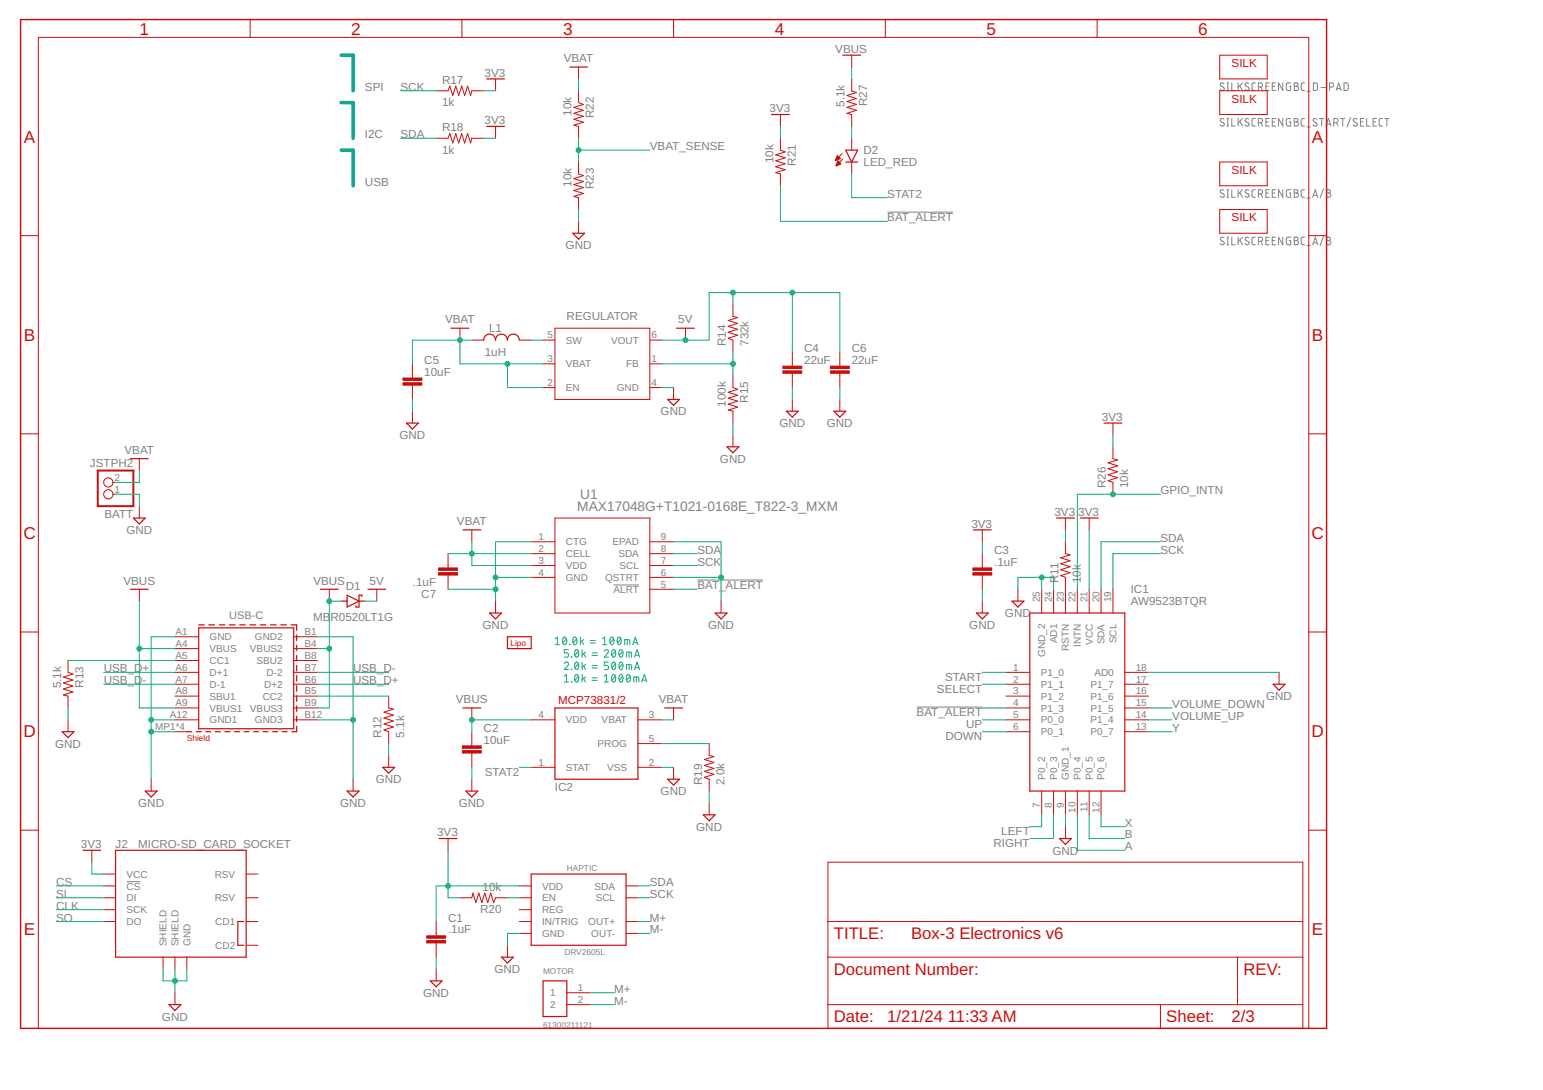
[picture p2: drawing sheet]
<svg xmlns="http://www.w3.org/2000/svg" width="297mm" height="210mm" viewBox="0 0 297 210" stroke-linecap="round" stroke-linejoin="round" font-family="sans-serif">
<g fill="none" stroke="#808080" stroke-width=".19">
<path d="M235.6 16.1a.37 .37 0 0 0-.6-.1 .37 .37 0 0 0 .1 .6l.4 .2a.34 .34 0 0 1 .1 .5 .34 .34 0 0 1-.4 .1l-.3-.2M236.2 17.4h.3M236.2 16h.3M236.4 16v1.4M237.1 16v1.4h.7M238.4 16v1.4M238.7 16.5l.5 .9M239.2 16l-.8 .8M240.4 16.1a.37 .37 0 0 0-.6-.1 .37 .37 0 0 0 .1 .6l.4 .2a.34 .34 0 0 1 .1 .5 .34 .34 0 0 1-.4 .1l-.3-.2M241.7 16h-.5l-.2 .3v.9l.2 .2h.5M242.3 16.8h.4a.4 .4 0 0 0 .4-.4 .4 .4 0 0 0-.4-.4h-.4v1.4M242.7 16.8l.4 .6"/>
<path d="M243.7 16.6h.5M244.3 16h-.6v1.4h.6M244.9 16.6h.5M245.6 16h-.7v1.4h.7M247 16v1.4l-.9-1.4v1.4M248.5 16h-.7l-.2 .2v.9l.2 .3h.7v-.8h-.3M249.2 16l.6 .1 .1 .3-.3 .2a.4 .4 0 0 1 .4 .4 .4 .4 0 0 1-.4 .4h-.4zM249.2 16.6h.4M251.1 16h-.4l-.2 .3v.9l.2 .2h.4M251.6 17.6h.7M252.8 16h.6l.2 .2v1l-.2 .2h-.6zM254.3 16.8h1"/>
<path d="M255.9 16.8h.4a.4 .4 0 0 0 .5-.4 .4 .4 0 0 0-.5-.4h-.4v1.4M257.2 17.4l.5-1.4 .5 1.4M257.3 17.1h.8M258.7 16h.6l.2 .2v1l-.2 .2h-.6zM235.6 22.9a.37 .37 0 0 0-.6 0 .37 .37 0 0 0 .1 .5l.4 .3a.34 .34 0 0 1 .1 .4 .34 .34 0 0 1-.4 .2l-.3-.2M235.6 36.6a.37 .37 0 0 0-.5-.1 .37 .37 0 0 0-.1 .6l.5 .3a.34 .34 0 0 1 .1 .4 .34 .34 0 0 1-.4 .2l-.3-.2M236.2 24.3h.3M236.2 22.8h.3M236.2 38h.3M236.2 36.5h.3M236.4 22.8v1.5M236.4 36.5v1.5"/>
<path d="M237.1 22.8v1.5h.7M237.1 36.5v1.5h.7M238.4 22.8v1.5M238.4 36.5v1.5M238.7 23.4l.5 .9M238.7 37.1l.5 .9M239.2 22.8l-.8 .9M239.2 36.5l-.8 .9M240.4 22.9a.37 .37 0 0 0-.6 0 .37 .37 0 0 0 .1 .5l.4 .3a.39 .39 0 0 1 0 .6 .39 .39 0 0 1-.6-.2M240.4 36.6a.37 .37 0 0 0-.5-.1 .37 .37 0 0 0-.1 .6l.5 .3a.39 .39 0 0 1 0 .6 .39 .39 0 0 1-.6-.2M241.7 22.8h-.5l-.2 .3v1l.2 .2h.5M241.7 36.5l-.5 .1-.2 .3v.9l.2 .2h.5"/>
<path d="M242.3 23.6h.4a.4 .4 0 0 0 .4-.4 .4 .4 0 0 0-.4-.4h-.4v1.5M242.3 37.3h.4a.4 .4 0 0 0 .4-.4 .4 .4 0 0 0-.4-.4h-.4v1.5M242.7 23.6l.4 .7M242.7 37.3l.4 .7M243.7 23.5h.5M243.7 37.2h.5M244.3 22.8h-.6v1.5h.6M244.3 36.5h-.6v1.5h.6M244.9 23.5h.5M244.9 37.2h.5M245.6 22.8h-.7v1.5h.7M245.6 36.5h-.7v1.5h.7"/>
<path d="M247 22.8v1.5l-.9-1.5v1.5M247 36.5v1.5l-.9-1.5v1.5M248.5 22.8h-.7l-.2 .2v1l.2 .3h.7v-.8h-.3M248.5 36.5l-.7 .1-.2 .1v1l.2 .3h.7v-.8h-.3M249.2 22.8l.6 .1 .1 .3-.3 .3a.4 .4 0 0 1 .4 .4 .4 .4 0 0 1-.4 .4h-.4zM249.2 36.5l.6 .1v.5l-.2 .1a.41 .41 0 0 1 .4 .4 .41 .41 0 0 1-.4 .4h-.4zM249.2 23.5h.4M249.2 37.2h.4M251.1 22.8h-.4l-.2 .3v1l.2 .2h.4M251.1 36.5l-.4 .1-.2 .3v.9l.2 .2h.4M251.6 24.4h.7M251.6 38.1h.7"/>
<path d="M252.7 38l.5-1.5 .5 1.5M252.8 37.6h.8M253.5 22.9a.37 .37 0 0 0-.6 0 .37 .37 0 0 0 0 .5l.5 .3a.39 .39 0 0 1-.1 .6 .39 .39 0 0 1-.5-.2M254 22.8h.8M254.4 22.8v1.5M254.8 36.4l-.7 1.7M255.2 24.3l.5-1.5 .5 1.5M255.4 23.9h.7M255.4 36.5l.7 .1v.5l-.3 .1a.41 .41 0 0 1 .4 .4 .41 .41 0 0 1-.4 .4h-.4zM255.4 37.2h.4M256.8 23.6h.4a.4 .4 0 0 0 .4-.4 .4 .4 0 0 0-.4-.4h-.4v1.5M257.3 23.6l.3 .7"/>
<path d="M258.1 22.8h.8M258.5 22.8v1.5M260 22.6l-.7 1.8M261.2 22.9l-.2-.1a.34 .34 0 0 0-.4 .2 .34 .34 0 0 0 .1 .4l.4 .3a.4 .4 0 0 1 0 .6 .4 .4 0 0 1-.6-.2M261.9 23.5h.5M262.5 22.8h-.6v1.5h.6M263.1 22.8v1.5h.7M264.3 23.5h.5M265 22.8h-.7v1.5h.7M266.1 22.8h-.4l-.2 .3v1l.2 .2h.4M266.6 22.8h.8M267 22.8v1.5"/>
<path d="M170.8 40.9h12.7M235.6 45.8a.37 .37 0 0 0-.5-.1 .37 .37 0 0 0-.1 .5l.5 .3a.34 .34 0 0 1 .1 .5 .34 .34 0 0 1-.4 .1l-.3-.2M236.2 47.1h.3M236.2 45.7h.3M236.4 45.7v1.4M237.1 45.7v1.4h.7M238.4 45.7v1.4M238.7 46.2l.5 .9M239.2 45.7l-.8 .9M240.4 45.8a.37 .37 0 0 0-.5-.1 .37 .37 0 0 0-.1 .5l.5 .3a.39 .39 0 0 1 0 .6 .39 .39 0 0 1-.6-.2M241.7 45.7h-.5l-.2 .3v.9l.2 .2h.5M242.3 46.5h.4a.4 .4 0 0 0 .4-.4 .4 .4 0 0 0-.4-.4h-.4v1.4"/>
<path d="M242.7 46.5l.4 .6M243.7 46.3h.5M244.3 45.7h-.6v1.4h.6M244.9 46.3h.5M245.6 45.7h-.7v1.4h.7M247 45.7v1.4l-.9-1.4v1.4M248.5 45.7h-.7l-.2 .3v.9l.4 .2h.5v-.8h-.3M249.2 45.7l.6 .1 .1 .3-.3 .2a.41 .41 0 0 1 .4 .4 .41 .41 0 0 1-.4 .4h-.4zM249.2 46.3h.4M251.1 45.7h-.4l-.2 .3v.9l.3 .2h.3M251.6 47.3h.7M252.7 47.1l.5-1.4 .5 1.4"/>
<path d="M252.8 46.8h.8M254.8 45.5l-.7 1.8M255.4 45.7l.7 .1v.3l-.3 .2a.41 .41 0 0 1 .4 .4 .41 .41 0 0 1-.4 .4h-.4zM255.4 46.3h.4M118.1 112.6h4.9M134.2 111.7h12.7M176.5 136.2h12.6M24.4 169.8h2.6"/>
</g>
<g fill="none" stroke="#c90d0c" stroke-width=".19">
<path d="M48.2 3.8v3.4M84 17.5h2.3l.3-.9 .6 1.8 .5-1.8 .6 1.8 .6-1.8 .6 1.8 .5-1.8 .6 1.8 .2-.9h2.3M88.9 3.8v3.4M95.4 15.2v2.3M111.4 12.9v2.3M111.4 17.5v2.3l.9 .3-1.8 .6 1.8 .6-1.8 .5 1.8 .6-1.8 .6 1.8 .5-1.8 .6 .9 .2v2.3M129.7 3.8v3.4M164 10.6v2.3M164 15.2v2.3l.9 .3-1.9 .6 1.9 .6-1.9 .5 1.9 .6-1.9 .6 1.9 .6-1.9 .5 1 .3v2.2M170.4 3.8v3.4M211.2 3.8v3.4M234.8 17.5h9.1v4.6h-9.1z"/>
<path d="M234.8 10.6h9.1v4.6h-9.1zM84 26.6h2.3l.3-.9 .6 1.8 .5-1.8 .6 1.8 .6-1.8 .6 1.8 .5-1.8 .6 1.8 .2-.9h2.3M95.4 24.3v2.3M111.4 31.2v2.3l.9 .3-1.8 .6 1.8 .6-1.8 .5 1.8 .6-1.8 .6 1.8 .6-1.8 .5 .9 .3v2.2M150.2 26.6v2.3l1 .4-1.9 .5 1.9 .6-1.9 .6 1.9 .5-1.9 .6 1.9 .6-1.9 .6 .9 .2v2.3M150.2 22.1v2.2M162.1 29.6l-1.2 1.3M162.2 30.6l-1.2 1.3M164 26.6v2.3M164 31.2v2.3M234.8 31.2h9.1v4.6h-9.1zM4 45.4h3.4"/>
<path d="M111.4 42.6v2.3M141.1 58.6v2.3l.9 .3-1.8 .5 1.8 .6-1.8 .5 1.8 .6-1.8 .6 1.8 .6-1.8 .5 .9 .4v2.3M234.8 40.3h9.1v4.6h-9.1zM251.9 45.4h3.5M79.4 70.1v2.7M79.4 74.2v2.7M79.4 79.2v2.3M88.5 63.2v2.3M90.8 65.5h2.3M100 65.5h2.3M104.5 74.6h2.3M104.5 65.5h2.3"/>
<path d="M104.5 70.1h2.3M106.8 63.2h18.3v13.7h-18.3zM125.1 74.6h2.3M125.1 65.5h2.3M125.1 70.1h2.3M129.7 74.6v2.3M132 63.2v2.3M141.1 72.3v2.3l.9 .4-1.8 .5 1.8 .6-1.8 .6 1.8 .6-1.8 .5 1.8 .6-1.8 .6 .9 .2v2.3M152.5 67.8v2.7M152.5 71.9v2.7M152.5 76.9v2.3M161.7 67.8v2.7"/>
<path d="M161.7 71.9v2.7M161.7 76.9v2.3M4 83.5h3.4M21.8 95.2h.4M21.8 92.9h.4M26.8 88.3v2.3M26.8 97.5v2.3M106.8 99.8h18.3v18.2h-18.3zM141.1 83.8v2.2M205.1 99.8v2.2M209.7 99.8v2.2M214.2 81.5v2.3"/>
<path d="M214.2 86v2.3l1 .3-1.9 .5 1.9 .6-1.9 .6 1.9 .5-1.9 .6 1.9 .6-1.9 .6 .9 .3v2.3M251.9 83.5h3.5M26.8 113.5v2.3M63.4 113.5v2.3M72.5 113.5v2.3M86.3 106.6v2.8M86.3 110.7v2.8M90.8 102v2.3M95.4 115.8v2.2M102.3 104.3h4.5M102.3 106.6h4.5M102.3 108.9h4.5"/>
<path d="M102.3 111.2h4.5M125.1 104.3h4.6M125.1 106.6h4.6M125.1 108.9h4.6M125.1 111.2h4.6M125.1 113.5h4.6M138.8 115.8v2.2M189.1 102v2.3M189.1 106.6v2.8M189.1 110.7v2.8M189.1 115.8v2.2M196 113.5v2.3"/>
<path d="M200.5 113.5v4.5M202.8 113.5v4.5M205.1 104.3v2.3l.9 .2-1.8 .6 1.8 .6-1.8 .6 1.8 .5-1.8 .6 1.8 .6-1.8 .5 .9 .4v6.8M207.4 113.5v4.5M209.7 113.5v4.5M212 113.5v4.5M214.2 113.5v4.5M4 121.7h3.4M13.1 127.2v2.3l.9 .3-1.8 .6 1.8 .6-1.8 .5 1.8 .6-1.8 .6 1.8 .5-1.8 .6 .9 .2v2.3M13.1 138.6v2.3M33.7 122.6h4.5M33.7 124.9h4.5"/>
<path d="M33.7 127.2h4.5M33.7 129.5h4.5M33.7 131.8h4.5M33.7 134h4.5M33.7 136.3h4.5M33.7 138.6h4.5M56.5 122.6h4.6M56.5 124.9h4.6M56.5 127.2h4.6M56.5 129.5h4.6M56.5 131.8h4.6M56.5 134h4.6"/>
<path d="M56.5 136.3h4.6M56.5 138.6h4.6M74.8 134v2.3l.9 .3-1.8 .5 1.8 .6-1.8 .6 1.8 .6-1.8 .5 1.8 .6-1.8 .6 .9 .3v2.3M90.8 136.3v2.3M102.3 138.6h4.5M122.8 138.6h4.6M129.7 136.3v2.3M193.7 129.5h4.5M193.7 131.8h4.5M193.7 134h4.5M193.7 136.3h4.5M193.7 138.6h4.5"/>
<path d="M216.5 129.5h4.6M216.5 131.8h4.6M216.5 134h4.6M216.5 136.3h4.6M216.5 138.6h4.6M246.2 129.5v2.3M251.9 121.7h3.5M4 159.9h3.4M29.1 150.1v2.2M33.7 140.9h2.3M68 150.1v2.2M74.8 145.5v2.3"/>
<path d="M90.8 140.9v2.7M90.8 145v2.8M90.8 150.1v2.2M102.3 147.8h4.5M122.8 147.8h4.6M122.8 143.2h4.6M129.7 147.8v2.3M136.5 143.2v2.3l.9 .2-1.8 .6 1.8 .5-1.8 .6 1.8 .6-1.8 .5 1.8 .6-1.8 .6 .9 .4v2.2M136.5 154.6v2.3M193.7 140.9h4.5M200.5 152.3v4.6M202.8 152.3v4.6"/>
<path d="M205.1 152.3v4.6M205.1 159.2v2.3M207.4 152.3v4.6M209.7 152.3v4.6M212 152.3v4.6M216.5 140.9h4.6M251.9 159.9h3.5M17.7 163.7v2.3M20 175.2h2.2M20 172.9h2.2M20 170.6h2.2M20 177.5h2.2"/>
<path d="M20 168.3h2.2M47.4 172.9h2.3M47.4 177.5h2.3M47.4 168.3h2.3M84 177.5v2.7M86.3 161.5v2.2M88.5 172.9h2.3l.2-.9 .6 1.8 .6-1.8 .6 1.8 .5-1.8 .6 1.8 .6-1.8 .5 1.8 .4-.9h2.3M100 175.2h2.3M100 172.9h2.3M100 170.6h2.3M100 177.5h2.3M100 179.7h2.3"/>
<path d="M120.5 172.9h2.3M120.5 170.6h2.3M120.5 177.5h2.3M120.5 179.7h2.3M159.4 177.5h91.4M159.4 166h91.4v32h-91.4zM7.4 198v-190.8h244.5v190.8M31.4 184.3v2.3M33.7 184.3v2.3M33.7 191.2v2.3M36 184.3v2.3M47.4 182h2.3"/>
<path d="M84 181.6v2.7M84 186.6v2.3M97.7 182v2.3M109.1 193.5h4.6M109.1 191.2h4.6M159.4 184.3h91.4M159.4 193.5h91.4M223.4 193.5v4.5M238.2 184.3v9.2"/>
<circle cx="20.8" cy="92.9" r=".89"/>
<circle cx="20.8" cy="95.2" r=".89"/>
</g>
<g fill="none" stroke="#c90d0c" stroke-width=".23">
<path d="M93.7 15.2h3.4M109.7 12.9h3.4M162.2 10.6h3.5M93.7 24.3h3.4M148.5 22.1h3.5M162.8 28.9h2.3l-1.1 2.3zM162.8 31.2h2.3M110.3 44.9h2.2l-1.1 1.2zM86.8 63.2h3.5M93.1 65.5a1.14 1.14 0 0 1 1.2-1.2 1.14 1.14 0 0 1 1.1 1.2 1.14 1.14 0 0 1 1.1-1.2 1.14 1.14 0 0 1 1.2 1.2 1.14 1.14 0 0 1 1.1-1.2 1.14 1.14 0 0 1 1.2 1.2M128.5 76.9h2.3l-1.1 1.2zM130.2 63.2h3.5"/>
<path d="M151.4 79.2h2.3l-1.2 1.1zM160.5 79.2h2.3l-1.1 1.1zM25.1 88.3h3.4M25.7 99.8h2.3l-1.2 1.1zM78.3 81.5h2.2l-1.1 1.1zM140 86h2.2l-1.1 1.2zM203.4 99.8h3.4M208 99.8h3.4M212.5 81.5h3.5M25.1 113.5h3.4M61.7 113.5h3.4M65.7 115.8h1.1"/>
<path d="M66.8 114.6l2.3 1.2-2.3 1.1zM69.1 115.8h1.2M69.7 114.9v-.3h-.6v2.3h-.6v-.2M70.8 113.5h3.5M89.1 102h3.4M94.3 118h2.2l-1.1 1.2zM137.7 118h2.3l-1.2 1.2zM187.4 102h3.4M188 118h2.2l-1.1 1.2zM194.8 115.8h2.3l-1.1 1.1zM198.2 118h18.3v34.3h-18.3zM38.2 120.9h18.3v19.4h-18.3z"/>
<path d="M38.2 120.3h1.1M40.2 120.3h1.1M42.2 120.3h1.1M44.2 120.3h1.1M46.1 120.3h1.1M48.1 120.3h1.1M50.1 120.3h1.1M52.1 120.3h1M54.1 120.3h1M56 120.3h1.1v1.1M57.1 139.8v1.1h-.9M57.1 122.3v1"/>
<path d="M57.1 124.2v1.1M57.1 126.2v1M57.1 128.1v1.1M57.1 130.1v1M57.1 132v1.1M57.1 134v1M57.1 136v1M57.1 137.9v1.1M89.1 136.3h3.4M97.7 122.6h4.6v2.3h-4.6zM106.8 136.3h16v13.8h-16zM128 136.3h3.4"/>
<path d="M245.1 131.8h2.3l-1.2 1.1zM12 140.9h2.2l-1.1 1.1zM28 152.3h2.2l-1.1 1.2zM36 140.9h.9M37.8 140.9h.9M39.6 140.9h1M41.5 140.9h.9M43.3 140.9h1M45.1 140.9h1M47 140.9h.9M48.8 140.9h1M50.7 140.9h.9"/>
<path d="M52.5 140.9h.9M54.3 140.9h1M66.8 152.3h2.3l-1.1 1.2zM73.7 147.8h2.3l-1.2 1.1zM89.7 152.3h2.3l-1.2 1.2zM128.5 150.1h2.3l-1.1 1.1zM135.4 156.9h2.3l-1.2 1.2zM16 163.7h3.4M22.2 163.7h25.2v20.6h-25.2zM46.9 177.5h-1.1v4.5h1.1M84.5 161.5h3.5M102.3 168.3h18.2v13.7h-18.2z"/>
<path d="M204 161.5h2.2l-1.1 1.1zM32.5 193.5h2.3l-1.1 1.1zM82.8 188.9h2.3l-1.1 1.1zM96.5 184.3h2.3l-1.1 1.2zM104.5 188.9h4.6v6.8h-4.6z"/>
</g>
<path d="M18.8 90.6h6.9v6.9h-6.9z" fill="none" stroke="#c90d0c" stroke-width=".38"/>
<path d="M4 3.8h251.4v194.2h-251.4z" fill="none" stroke="#c90d0c" stroke-width=".28"/>
<g fill="#c90d0c" stroke="#c90d0c" stroke-width=".19">
<path d="M82.1 181.1h3.7v.5h-3.7z"/>
<path d="M82.1 180.2h3.7v.5h-3.7z"/>
<path d="M89 144.5h3.6v.5h-3.6z"/>
<path d="M89 143.6h3.6v.5h-3.6z"/>
<path d="M187.3 110.3h3.6v.4h-3.6z"/>
<path d="M187.3 109.4h3.6v.4h-3.6z"/>
<path d="M150.7 71.4h3.6v.5h-3.6z"/>
<path d="M150.7 70.5h3.6v.5h-3.6z"/>
<path d="M77.6 73.7h3.6v.5h-3.6z"/>
<path d="M77.6 72.8h3.6v.5h-3.6z"/>
<path d="M159.9 71.4h3.6v.5h-3.6z"/>
<path d="M159.9 70.5h3.6v.5h-3.6z"/>
<path d="M84.4 109.4h3.7v.4h-3.7z"/>
<path d="M84.4 110.3h3.7v.4h-3.7z"/>
</g>
<g fill="#c90d0c" stroke="#c90d0c" stroke-width=".19">
<path d="M161.2 29.9l.6 .6-.9 .4z" fill-rule="evenodd"/>
<path d="M161.3 31l.6 .6-.9 .4z" fill-rule="evenodd"/>
</g>
<path d="M65.7 10.6h2.3v6.9M65.7 19.8h2.3v6.8M65.7 28.9h2.3v6.9" fill="none" stroke="#0696d7" stroke-width=".7"/>
<g fill="none" stroke="#0dab76" stroke-width=".19">
<path d="M77.1 17.5h6.9M93.1 17.5h2.3M111.4 15.2v2.3M164 12.9v2.3M77.1 26.6h6.9M93.1 26.6h2.3M111.4 26.6v4.6M111.4 28.9h13.7M150.2 24.3v2.3M150.2 35.8v6.8h20.6M164 24.3v2.3M164 33.5v4.6h6.8"/>
<path d="M111.4 40.3v2.3M141.1 56.3v2.3M152.5 56.3v11.5M79.4 76.9v2.3M88.5 65.5v4.6h16M90.8 65.5h-11.4v4.6M97.7 70.1v4.5h6.8M102.3 65.5h2.2M127.4 74.6h2.3M127.4 65.5h9.1v-9.2h25.2v11.5M127.4 70.1h13.7M141.1 67.8v4.5"/>
<path d="M152.5 74.6v2.3M161.7 74.6v2.3M22.2 95.2h4.6v2.3M26.8 90.6v2.3h-4.6M141.1 81.5v2.3M214.2 83.8v2.2M223.4 95.2h-16v18.3M26.8 115.8v20.5h6.9M65.7 115.8h-2.3v20.5h-2.3M70.3 115.8h2.2M86.3 113.5h9.1M86.3 106.6h16"/>
<path d="M90.8 104.3v4.6h11.5M95.4 111.2h6.9M102.3 104.3h-6.9v11.5M129.7 111.2h9.1M129.7 104.3h9.1v11.5M129.7 113.5h4.5M129.7 106.6h4.5M129.7 108.9h4.5M189.1 104.3v2.3M189.1 113.5v2.3M196 113.5v-2.3h6.8v2.3M200.5 111.2v2.3"/>
<path d="M205.1 102v2.3M209.7 102v11.5M223.4 104.3h-11.4v9.2M223.4 106.6h-9.2v6.9M13.1 136.3v2.3M13.1 127.2h20.6M20 129.5h13.7M20 131.8h13.7M26.8 124.9h6.9M29.1 138.6h4.6M33.7 122.6h-4.6v27.5M61.1 138.6h6.9"/>
<path d="M61.1 122.6h6.9v27.5M61.1 129.5h13.7M61.1 131.8h13.7M61.1 124.9h2.3M61.1 134h13.7M102.3 138.6h-11.5v2.3M106.9 123l.4-.3v1.4M106.9 124.1h.8M108.5 122.8l.2-.1a.84 .84 0 0 1 0 1.4 .92 .92 0 0 1-.2-1.3zM108.6 127.8a.41 .41 0 0 1 .6-.3 .41 .41 0 0 1 .1 .6l-.7 .8h.9M108.6 130.2l.5-.3v1.4M108.6 131.3h.9"/>
<path d="M109 123l-.6 .8M109.5 125.1h-.9v.6h.5a.42 .42 0 0 1 .4 .4 .42 .42 0 0 1-.4 .5h-.5M109.6 124.1h.1zM110 126.5l.1 .1zM110 128.9h.1zM110 131.3h.1zM110.4 122.8l.3-.1a.84 .84 0 0 1 0 1.4 .92 .92 0 0 1-.3-1.3zM110.8 125.2l.2-.1a.86 .86 0 0 1 0 1.5 .93 .93 0 0 1-.2-1.4zM110.8 127.6l.1-.1a.71 .71 0 0 1 .6 .5 .71 .71 0 0 1-.2 .7l-.2 .2a.71 .71 0 0 1-.6-.5 .71 .71 0 0 1 .2-.7zM110.8 130l.2-.1a.86 .86 0 0 1 0 1.4 .9 .9 0 0 1-.2-1.3zM111 123l-.7 .8M111.3 125.4l-.6 .8"/>
<path d="M111.3 127.8l-.6 .8M111.3 130.2l-.6 .8M111.7 122.7v1.4M112 123.5l.4 .6M112.1 125.1v1.5M112.1 127.5v1.4M112.1 129.9v1.4M112.4 125.9l.3 .7M112.4 128.2l.3 .7M112.4 130.7l.3 .6M112.4 123.2l-.7 .5M112.7 125.6l-.6 .5"/>
<path d="M112.7 128l-.6 .5M112.7 130.4l-.6 .5M113.6 123.8h1M113.6 123.3h1M114 125.7h1M114 126.2h1M114 128.6h1M114 128.1h1M114 131h1M114 130.5h1M116 124.1h.8M116 123l.4-.3v1.4"/>
<path d="M116.3 125.4a.39 .39 0 0 1 .6-.3 .39 .39 0 0 1 .1 .6l-.7 .9h.8M116.3 131.3h.8M116.3 130.2l.4-.3v1.4M117.1 127.5h-.8v.6h.5a.41 .41 0 0 1 .3 .4 .41 .41 0 0 1-.3 .4h-.5M117.6 122.8l.2-.1a.86 .86 0 0 1 0 1.4 .88 .88 0 0 1-.2-1.3zM117.9 125.2l.2-.1a.86 .86 0 0 1 0 1.5 .91 .91 0 0 1-.2-1.4zM117.9 127.6l.2-.1a.86 .86 0 0 1 0 1.4 .89 .89 0 0 1-.2-1.3zM117.9 130l.2-.1a.86 .86 0 0 1 0 1.4 .88 .88 0 0 1-.2-1.3zM118.1 123l-.6 .8M118.5 125.4l-.7 .8M118.5 127.8l-.7 .8M118.5 130.2l-.7 .8"/>
<path d="M119 122.8l.2-.1a.86 .86 0 0 1 0 1.4 .9 .9 0 0 1-.2-1.3zM119.3 125.2l.2-.1a.86 .86 0 0 1 0 1.5 .93 .93 0 0 1-.2-1.4zM119.3 127.6l.1-.1a.71 .71 0 0 1 .6 .5 .71 .71 0 0 1-.2 .7l-.1 .2a.71 .71 0 0 1-.6-.5 .71 .71 0 0 1 .2-.7zM119.3 130l.2-.1a.86 .86 0 0 1 0 1.4 .9 .9 0 0 1-.2-1.3zM119.5 123l-.6 .8M119.9 125.4l-.7 .8M119.9 127.8l-.7 .8M119.9 130.2l-.7 .8M120.3 124.1v-.9h.7l.2 .1v.8M120.6 126.6v-1h.8l.2 .2v.8M120.6 128.9v-.9h.9l.1 .9M120.7 130l.2-.1a.86 .86 0 0 1 0 1.4 .88 .88 0 0 1-.2-1.3z"/>
<path d="M120.8 123.2v.9M121.1 125.6v1M121.1 128v.9M121.3 130.2l-.7 .8M121.8 124.1l.5-1.4 .5 1.4M121.9 123.8h.8M122 131.3v-.9l.9 .1 .1 .8M122.2 126.6l.4-1.5 .5 1.5M122.2 128.9l.4-1.4 .5 1.4M122.3 126.2h.7M122.3 128.6h.7M122.5 130.4v.9"/>
<path d="M123.5 131.3l.5-1.4 .5 1.4M123.7 131h.7M127.4 138.6h2.3M189.1 138.6h4.6M189.1 129.5h4.6M189.1 131.8h4.6M189.1 136.3h4.6M221.1 138.6h4.6M221.1 129.5h25.1M221.1 136.3h4.6M29.1 140.9h4.6M74.8 143.2v2.3"/>
<path d="M90.8 147.8v2.3M100 147.8h2.3M127.4 147.8h2.3M127.4 143.2h9.1M136.5 152.3v2.3M189.1 140.9h4.6M200.5 156.9v2.3h-2.3M202.8 156.9v4.6h-4.6M205.1 156.9v2.3M207.4 156.9v6.8h9.1M209.7 156.9v4.6h6.8M212 156.9v2.3h4.5"/>
<path d="M221.1 140.9h4.6M10.8 170.6h9.2M10.8 172.9h9.2M10.8 177.5h9.2M10.8 175.2h9.2M17.7 166v2.3h2.3M86.3 163.7v9.2h2.2M97.7 172.9h2.3M100 179.7h-2.3v2.3M100 170.6h-16v6.9M122.8 179.7h2.3M122.8 170.6h2.3"/>
<path d="M122.8 172.9h2.3M122.8 177.5h2.3M31.4 186.6v2.3h4.6v-2.3M33.7 186.6v4.6M84 184.3v2.3M113.7 191.2h4.5M113.7 193.5h4.5"/>
</g>
<g fill="#0dab76" stroke="#0dab76" stroke-width=".19">
<circle cx="29.1" cy="140.9" r=".47"/>
<circle cx="29.1" cy="138.6" r=".47"/>
<circle cx="68" cy="138.6" r=".47"/>
<circle cx="33.7" cy="188.9" r=".47"/>
<circle cx="200.5" cy="111.2" r=".47"/>
<circle cx="138.8" cy="111.2" r=".47"/>
<circle cx="95.4" cy="111.2" r=".47"/>
<circle cx="95.4" cy="113.5" r=".47"/>
<circle cx="86.3" cy="170.6" r=".47"/>
<circle cx="63.4" cy="115.8" r=".47"/>
<circle cx="63.4" cy="124.9" r=".47"/>
<circle cx="90.8" cy="138.6" r=".47"/>
<circle cx="26.8" cy="124.9" r=".47"/>
<circle cx="88.5" cy="65.5" r=".47"/>
<circle cx="97.7" cy="70.1" r=".47"/>
<circle cx="90.8" cy="106.6" r=".47"/>
<circle cx="132" cy="65.5" r=".47"/>
<circle cx="141.1" cy="56.3" r=".47"/>
<circle cx="152.5" cy="56.3" r=".47"/>
<circle cx="141.1" cy="70.1" r=".47"/>
<circle cx="111.4" cy="28.9" r=".47"/>
<circle cx="214.2" cy="95.2" r=".47"/>
</g>
<g font-size="3.3" fill="#c90d0c">
<text x="26.9" y="6.7">1</text>
<text x="67.6" y="6.7">2</text>
<text x="108.4" y="6.7">3</text>
<text x="149.1" y="6.7">4</text>
<text x="189.9" y="6.7">5</text>
<text x="230.7" y="6.7">6</text>
<text x="4.6" y="27.5">A</text>
<text x="252.6" y="27.5">A</text>
<text x="4.6" y="65.6">B</text>
<text x="252.6" y="65.6">B</text>
<text x="4.5" y="103.8">C</text>
<text x="252.5" y="103.8">C</text>
<text x="4.5" y="142">D</text>
<text x="252.5" y="142">D</text>
<text x="4.6" y="180.1">E</text>
<text x="252.6" y="180.1">E</text>
</g>
<g font-size="3.2" fill="#c90d0c">
<text x="160.5" y="180.9">TITLE:</text>
<text x="175.4" y="180.9">Box-3 Electronics v6</text>
<text x="160.5" y="187.8">Document Number:</text>
<text x="239.4" y="187.8">REV:</text>
<text x="160.5" y="196.9">Date:</text>
<text x="170.8" y="196.9">1/21/24</text>
<text x="182.4" y="196.9">11:33 AM</text>
<text x="224.5" y="196.9">Sheet:</text>
<text x="237.1" y="196.9">2/3</text>
</g>
<g font-size="2.6" fill="#808080">
<text x="111.1" y="98.4">MAX17048G+T1021-0168E_T822-3_MXM</text>
<text x="111.7" y="96.1">U1</text>
</g>
<g font-size="2.2" fill="#808080">
<text x="160.8" y="10.2">VBUS</text>
<text x="70.2" y="17.5">SPI</text>
<text x="77.1" y="17.5">SCK</text>
<text x="85.1" y="16.1">R17</text>
<text x="93.3" y="14.7">3V3</text>
<text x="108.5" y="12">VBAT</text>
<text x="85.1" y="20.5">1k</text>
<text x="93.3" y="23.9">3V3</text>
<text x="110" y="22.3" transform="rotate(-90 110 22.3)">10k</text>
<text x="114.3" y="22.7" transform="rotate(-90 114.3 22.7)">R22</text>
<text x="148.1" y="21.6">3V3</text>
<text x="162.6" y="20.6" transform="rotate(-90 162.6 20.6)">5.1k</text>
<text x="166.9" y="20.5" transform="rotate(-90 166.9 20.5)">R27</text>
<text x="70.2" y="26.6">I2C</text>
<text x="77.1" y="26.6">SDA</text>
<text x="85.1" y="29.6">1k</text>
<text x="85.1" y="25.3">R18</text>
<text x="125.1" y="28.9">VBAT_SENSE</text>
<text x="166.2" y="29.6">D2</text>
<text x="70.2" y="35.8">USB</text>
<text x="110" y="36" transform="rotate(-90 110 36)">10k</text>
<text x="148.9" y="31.4" transform="rotate(-90 148.9 31.4)">10k</text>
<text x="153.2" y="31.9" transform="rotate(-90 153.2 31.9)">R21</text>
<text x="166.2" y="31.9">LED_RED</text>
<text x="114.3" y="36.5" transform="rotate(-90 114.3 36.5)">R23</text>
<text x="170.8" y="38.1">STAT2</text>
<text x="170.8" y="42.6">BAT_ALERT</text>
<text x="108.9" y="48">GND</text>
<text x="85.7" y="62.3">VBAT</text>
<text x="94.1" y="64">L1</text>
<text x="109.1" y="61.7">REGULATOR</text>
<text x="130.6" y="62.3">5V</text>
<text x="81.7" y="70.1">C5</text>
<text x="93.3" y="68.6">1uH</text>
<text x="139.8" y="66.6" transform="rotate(-90 139.8 66.6)">R14</text>
<text x="144.1" y="66.6" transform="rotate(-90 144.1 66.6)">732k</text>
<text x="154.8" y="70.1">22uF</text>
<text x="154.8" y="67.8">C4</text>
<text x="164" y="70.1">22uF</text>
<text x="164" y="67.8">C6</text>
<text x="81.7" y="72.3">10uF</text>
<text x="144.1" y="77.6" transform="rotate(-90 144.1 77.6)">R15</text>
<text x="127.2" y="80">GND</text>
<text x="139.7" y="78.3" transform="rotate(-90 139.7 78.3)">100k</text>
<text x="150" y="82.3">GND</text>
<text x="159.2" y="82.3">GND</text>
<text x="212.1" y="81">3V3</text>
<text x="17.3" y="89.9">JSTPH2</text>
<text x="24" y="87.4">VBAT</text>
<text x="76.9" y="84.6">GND</text>
<text x="138.6" y="89.1">GND</text>
<text x="212.9" y="94.1" transform="rotate(-90 212.9 94.1)">R26</text>
<text x="217.2" y="94.1" transform="rotate(-90 217.2 94.1)">10k</text>
<text x="223.4" y="95.2">GPIO_INTN</text>
<text x="20.1" y="99.7">BATT</text>
<text x="88" y="101.1">VBAT</text>
<text x="187" y="101.6">3V3</text>
<text x="203" y="99.3">3V3</text>
<text x="207.6" y="99.3">3V3</text>
<text x="24.3" y="102.9">GND</text>
<text x="134.2" y="106.6">SDA</text>
<text x="191.4" y="106.6">C3</text>
<text x="223.4" y="106.6">SCK</text>
<text x="223.4" y="104.3">SDA</text>
<text x="23.8" y="112.6">VBUS</text>
<text x="60.3" y="112.6">VBUS</text>
<text x="66.5" y="113.7">D1</text>
<text x="71.2" y="112.6">5V</text>
<text x="79.5" y="112.8">.1uF</text>
<text x="134.2" y="108.9">SCK</text>
<text x="134.2" y="113.5">BAT_ALERT</text>
<text x="191.4" y="108.9">.1uF</text>
<text x="203.7" y="112.3" transform="rotate(-90 203.7 112.3)">R11</text>
<text x="208.1" y="112.3" transform="rotate(-90 208.1 112.3)">10k</text>
<text x="60.3" y="119.7">MB</text>
<text x="63.6" y="119.7">R0520LT1G</text>
<text x="81.1" y="115.1">C7</text>
<text x="193.5" y="118.9">GND</text>
<text x="217.7" y="116.6">AW9523BTQR</text>
<text x="217.7" y="114.3">IC1</text>
<text x="92.9" y="121.1">GND</text>
<text x="136.3" y="121.1">GND</text>
<text x="186.6" y="121.1">GND</text>
<text x="20" y="129.5">USB_D</text>
<text x="20" y="131.8">USB_D</text>
<text x="27.4" y="129.5">+</text>
<text x="27.4" y="131.8">-</text>
<text x="68" y="131.8">USB_D+</text>
<text x="68" y="129.5">USB_D-</text>
<text x="181.9" y="131.1">START</text>
<text x="11.7" y="132.6" transform="rotate(-90 11.7 132.6)">5.1k</text>
<text x="16.1" y="132.4" transform="rotate(-90 16.1 132.4)">R13</text>
<text x="87.8" y="135.4">VBUS</text>
<text x="126.8" y="135.4">VBAT</text>
<text x="176.5" y="137.9">BAT_ALERT</text>
<text x="180.4" y="133.4">SELECT</text>
<text x="225.7" y="136.3">VOLUME_DOWN</text>
<text x="243.7" y="134.8">GND</text>
<text x="10.6" y="144">GND</text>
<text x="73.5" y="142" transform="rotate(-90 73.5 142)">R12</text>
<text x="77.8" y="142" transform="rotate(-90 77.8 142)">5.1k</text>
<text x="93.1" y="143.2">10uF</text>
<text x="93.1" y="140.9">C2</text>
<text x="182" y="142.5">DOWN</text>
<text x="186" y="140.2">UP</text>
<text x="225.7" y="140.9">Y</text>
<text x="225.7" y="138.6">VOLUME_UP</text>
<text x="93.3" y="149.4">STAT2</text>
<text x="26.6" y="155.4">GND</text>
<text x="65.5" y="155.4">GND</text>
<text x="72.3" y="150.8">GND</text>
<text x="88.3" y="155.4">GND</text>
<text x="106.8" y="152.3">IC2</text>
<text x="127.2" y="153.1">GND</text>
<text x="135.2" y="151.2" transform="rotate(-90 135.2 151.2)">R19</text>
<text x="139.5" y="151.2" transform="rotate(-90 139.5 151.2)">2.0k</text>
<text x="84.1" y="161">3V3</text>
<text x="134" y="160">GND</text>
<text x="192.8" y="160.8">LEFT</text>
<text x="216.5" y="159.2">X</text>
<text x="216.5" y="161.5">B</text>
<text x="15.6" y="163.3">3V3</text>
<text x="22.3" y="163.3">J2</text>
<text x="26.6" y="163.3">MICRO-SD_CARD_SOCKET</text>
<text x="191.3" y="163.1">RIGHT</text>
<text x="202.6" y="164.6">GND</text>
<text x="216.5" y="163.8">A</text>
<text x="10.8" y="170.6">CS</text>
<text x="10.8" y="172.9">SI</text>
<text x="92.9" y="171.5">10k</text>
<text x="125.1" y="172.9">SCK</text>
<text x="125.1" y="170.6">SDA</text>
<text x="10.8" y="177.5">SO</text>
<text x="10.8" y="175.2">CLK</text>
<text x="86.2" y="179.8">.1uF</text>
<text x="86.2" y="177.5">C1</text>
<text x="92.4" y="175.9">R20</text>
<text x="125.1" y="177.5">M+</text>
<text x="125.1" y="179.8">M-</text>
<text x="81.5" y="192">GND</text>
<text x="95.2" y="187.4">GND</text>
<text x="118.2" y="191.2">M+</text>
<text x="31.2" y="196.6">GND</text>
<text x="118.2" y="193.5">M-</text>
</g>
<g font-size="2.2" fill="#c90d0c">
<text x="237.1" y="12.9">SILK</text>
<text x="237.1" y="19.8">SILK</text>
<text x="237.1" y="33.5">SILK</text>
<text x="237.1" y="42.6">SILK</text>
<text x="107.4" y="135.7">MCP73831/2</text>
</g>
<text font-size="2.1" fill="#808080" x="44.1" y="119.2">USB-C</text>
<g font-size="1.9" fill="#808080">
<text x="105.4" y="65.2">5</text>
<text x="125.4" y="65.2">6</text>
<text x="105.4" y="69.7">3</text>
<text x="108.9" y="66.2">SW</text>
<text x="108.9" y="70.7">VBAT</text>
<text x="117.6" y="66.2">VOUT</text>
<text x="120.5" y="70.7">FB</text>
<text x="125.4" y="69.7">1</text>
<text x="105.4" y="74.3">2</text>
<text x="108.9" y="75.3">EN</text>
<text x="118.7" y="75.3">GND</text>
<text x="125.4" y="74.3">4</text>
<text x="22.1" y="94.9">1</text>
<text x="22.1" y="92.6">2</text>
<text x="103.6" y="104">1</text>
<text x="103.6" y="106.3">2</text>
<text x="108.9" y="105">CTG</text>
<text x="108.9" y="107.3">CELL</text>
<text x="117.9" y="105">EPAD</text>
<text x="119" y="107.3">SDA</text>
<text x="127.2" y="106.3">8</text>
<text x="127.2" y="104">9</text>
<text x="103.6" y="108.6">3</text>
<text x="103.6" y="110.9">4</text>
<text x="108.9" y="109.6">VDD</text>
<text x="108.9" y="111.9">GND</text>
<text x="116.5" y="111.9">QSTRT</text>
<text x="119.3" y="109.6">SCL</text>
<text x="127.2" y="113.2">5</text>
<text x="127.2" y="110.9">6</text>
<text x="127.2" y="108.6">7</text>
<text x="118.1" y="114.2">ALRT</text>
<text x="200.2" y="115.9" transform="rotate(-90 200.2 115.9)">25</text>
<text x="202.5" y="115.9" transform="rotate(-90 202.5 115.9)">24</text>
<text x="204.8" y="115.9" transform="rotate(-90 204.8 115.9)">23</text>
<text x="207.1" y="115.9" transform="rotate(-90 207.1 115.9)">22</text>
<text x="209.3" y="115.9" transform="rotate(-90 209.3 115.9)">21</text>
<text x="211.6" y="115.9" transform="rotate(-90 211.6 115.9)">20</text>
<text x="213.9" y="115.9" transform="rotate(-90 213.9 115.9)">19</text>
<text x="33.8" y="122.3">A1</text>
<text x="33.8" y="124.6">A4</text>
<text x="40.4" y="123.3">GND</text>
<text x="40.4" y="125.6">VBUS</text>
<text x="48.1" y="125.6">VBUS2</text>
<text x="49.1" y="123.3">GND2</text>
<text x="58.6" y="122.3">B1</text>
<text x="58.6" y="124.6">B4</text>
<text x="203.5" y="123.9" transform="rotate(-90 203.5 123.9)">AD1</text>
<text x="205.8" y="125.4" transform="rotate(-90 205.8 125.4)">RSTN</text>
<text x="208.1" y="124.6" transform="rotate(-90 208.1 124.6)">INTN</text>
<text x="210.4" y="124.2" transform="rotate(-90 210.4 124.2)">VCC</text>
<text x="212.6" y="124.1" transform="rotate(-90 212.6 124.1)">SDA</text>
<text x="214.9" y="123.9" transform="rotate(-90 214.9 123.9)">SCL</text>
<text x="33.8" y="126.9">A5</text>
<text x="33.8" y="129.2">A6</text>
<text x="33.8" y="131.4">A7</text>
<text x="40.4" y="127.9">CC1</text>
<text x="40.4" y="130.2">D+1</text>
<text x="49.4" y="127.9">SBU2</text>
<text x="51.3" y="130.2">D-2</text>
<text x="58.6" y="126.9">B8</text>
<text x="58.6" y="129.2">B7</text>
<text x="58.6" y="131.4">B6</text>
<text x="195.1" y="129.2">1</text>
<text x="195.1" y="131.4">2</text>
<text x="200.3" y="130.2">P1_0</text>
<text x="201.2" y="126.6" transform="rotate(-90 201.2 126.6)">GND_2</text>
<text x="210.7" y="130.2">AD0</text>
<text x="218.6" y="129.2">18</text>
<text x="218.6" y="131.4">17</text>
<text x="33.8" y="133.7">A8</text>
<text x="33.8" y="136">A9</text>
<text x="40.4" y="132.4">D-1</text>
<text x="40.4" y="134.7">SBU1</text>
<text x="40.4" y="137">VBUS1</text>
<text x="48.1" y="137">VBUS3</text>
<text x="50.6" y="134.7">CC2</text>
<text x="50.9" y="132.4">D+2</text>
<text x="58.6" y="133.7">B5</text>
<text x="58.6" y="136">B9</text>
<text x="195.1" y="133.7">3</text>
<text x="195.1" y="136">4</text>
<text x="200.3" y="132.4">P1_1</text>
<text x="200.3" y="134.7">P1_2</text>
<text x="200.3" y="137">P1_3</text>
<text x="209.9" y="132.4">P1_7</text>
<text x="209.9" y="134.7">P1_6</text>
<text x="209.9" y="137">P1_5</text>
<text x="218.6" y="133.7">16</text>
<text x="218.6" y="136">15</text>
<text x="29.9" y="140.6">MP1*4</text>
<text x="32.7" y="138.3">A12</text>
<text x="40.4" y="139.3">GND1</text>
<text x="49.1" y="139.3">GND3</text>
<text x="58.6" y="138.3">B12</text>
<text x="103.6" y="138.3">4</text>
<text x="108.9" y="139.3">VDD</text>
<text x="115" y="143.9">PROG</text>
<text x="115.8" y="139.3">VBAT</text>
<text x="124.9" y="138.3">3</text>
<text x="124.9" y="142.9">5</text>
<text x="195.1" y="138.3">5</text>
<text x="195.1" y="140.6">6</text>
<text x="200.3" y="139.3">P0_0</text>
<text x="200.3" y="141.6">P0_1</text>
<text x="209.9" y="139.3">P1_4</text>
<text x="209.9" y="141.6">P0_7</text>
<text x="218.6" y="138.3">14</text>
<text x="218.6" y="140.6">13</text>
<text x="103.6" y="147.4">1</text>
<text x="108.9" y="148.4">STAT</text>
<text x="116.9" y="148.4">VSS</text>
<text x="124.9" y="147.4">2</text>
<text x="200.2" y="155.5" transform="rotate(-90 200.2 155.5)">7</text>
<text x="201.2" y="150.2" transform="rotate(-90 201.2 150.2)">P0_2</text>
<text x="202.5" y="155.5" transform="rotate(-90 202.5 155.5)">8</text>
<text x="203.5" y="150.2" transform="rotate(-90 203.5 150.2)">P0_3</text>
<text x="204.8" y="155.5" transform="rotate(-90 204.8 155.5)">9</text>
<text x="205.8" y="150.2" transform="rotate(-90 205.8 150.2)">GND_1</text>
<text x="208.1" y="150.2" transform="rotate(-90 208.1 150.2)">P0_4</text>
<text x="210.4" y="150.2" transform="rotate(-90 210.4 150.2)">P0_5</text>
<text x="212.6" y="150.2" transform="rotate(-90 212.6 150.2)">P0_6</text>
<text x="207.1" y="156.6" transform="rotate(-90 207.1 156.6)">10</text>
<text x="209.3" y="156.4" transform="rotate(-90 209.3 156.4)">11</text>
<text x="211.6" y="156.6" transform="rotate(-90 211.6 156.6)">12</text>
<text x="24.4" y="171.3">CS</text>
<text x="24.4" y="173.6">DI</text>
<text x="24.4" y="169">VCC</text>
<text x="41.3" y="173.6">RSV</text>
<text x="41.3" y="169">RSV</text>
<text x="104.3" y="173.6">EN</text>
<text x="104.3" y="171.3">VDD</text>
<text x="114.5" y="171.3">SDA</text>
<text x="114.7" y="173.6">SCL</text>
<text x="24.4" y="175.9">SCK</text>
<text x="24.4" y="178.2">DO</text>
<text x="41.4" y="178.2">CD1</text>
<text x="104.3" y="175.9">REG</text>
<text x="104.3" y="178.2">IN/TRIG</text>
<text x="113.2" y="178.2">OUT+</text>
<text x="32.1" y="182.2" transform="rotate(-90 32.1 182.2)">SHIELD</text>
<text x="34.4" y="182.2" transform="rotate(-90 34.4 182.2)">SHIELD</text>
<text x="36.7" y="182.2" transform="rotate(-90 36.7 182.2)">GND</text>
<text x="41.4" y="182.7">CD2</text>
<text x="104.3" y="180.4">GND</text>
<text x="113.8" y="180.4">OUT-</text>
<text x="105.9" y="191.9">1</text>
<text x="111.2" y="190.9">1</text>
<text x="105.9" y="194.2">2</text>
<text x="111.2" y="193.1">2</text>
</g>
<g font-size="1.6" fill="#c90d0c">
<text x="98.2" y="124.3">Lipo</text>
<text x="36" y="142.7">Shield</text>
</g>
<g font-size="1.6" fill="#808080">
<text x="109.1" y="167.6">HAPTIC</text>
<text x="108.6" y="183.9">DRV2605L</text>
<text x="104.5" y="187.5">MOTOR</text>
<text x="104.5" y="198">61300211121</text>
</g>
</svg>
